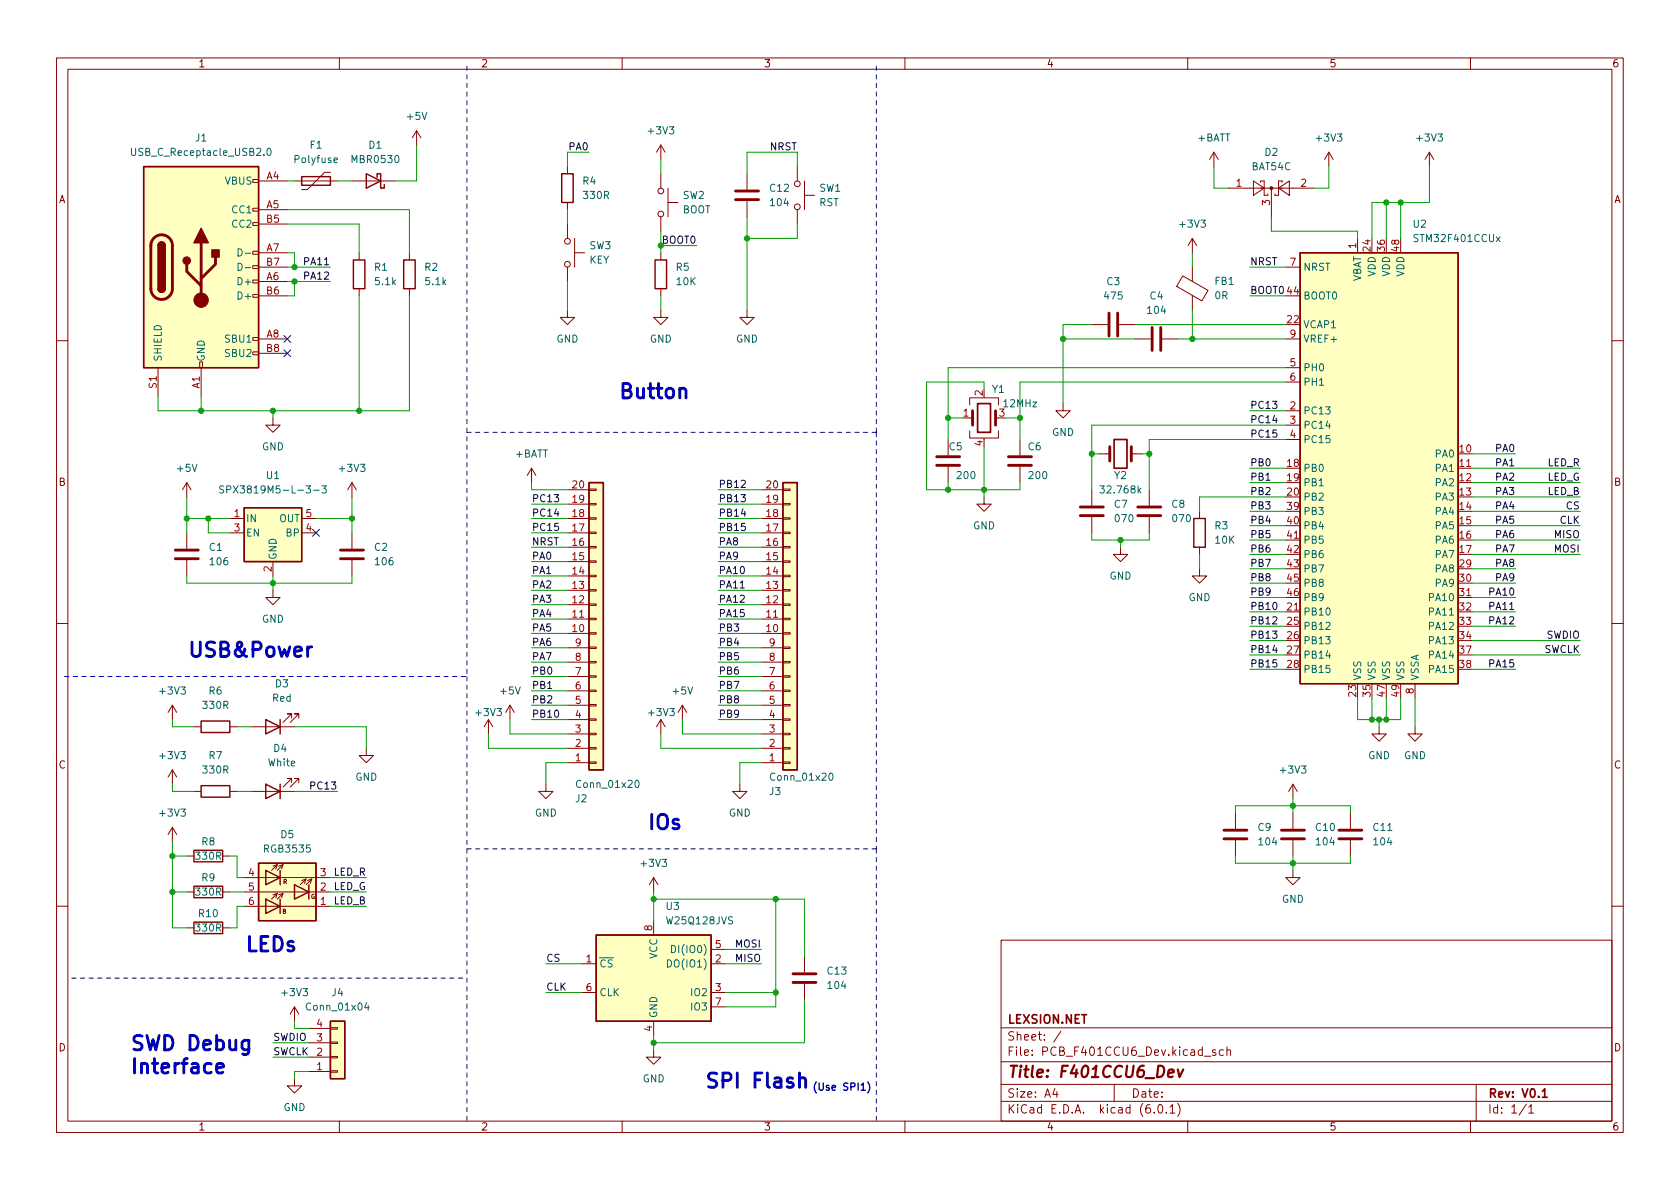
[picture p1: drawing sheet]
<svg xmlns="http://www.w3.org/2000/svg" width="297mm" height="210mm" viewBox="0 0 297 210" stroke-linecap="round" stroke-linejoin="round" font-family="sans-serif">
<g fill="none" stroke="#840000" stroke-width=".18">
<path d="M10 10.2h277v190.1h-277zM12 12.2h273v186.1h-273zM60 10.2v2M110 10.2v2M160 10.2v2M210 10.2v2M260 10.2v2M44.7 39.4h1v.5h-1zM44.7 36.8h1v.5h-1zM44.7 31.7h1v.6h-1zM45.7 32h5.1M45.7 37.1h5.1"/>
<path d="M45.7 39.6h5.1M52.1 32h7.6M58.4 30.5h-1l-3 3h-1.1M62.2 32h7.6M73.7 23.1l-.8 1.3M73.7 23.1v2.5M73.7 23.1l.7 1.3M100.3 29.5v1.2M100.3 35.8v1.3M100.3 39.6v2.6M116.8 25.6l-.7 1.3M116.8 25.6v2.6"/>
<path d="M116.8 30.7v2.6M116.8 38.3v2.6M116.8 25.6l.8 1.3M118.1 35.8h1.8M118.1 33.3v5M132.1 30.7v2.8M132.1 35.6v2.7M141 29.5v2.5M141 37.1v2.5M142.2 34.5h1.8M142.2 32v5.1M214.6 26.9l-.7 1.3"/>
<path d="M214.6 26.9v2.6M214.6 26.9l.8 1.3M217.2 33.3h15.2M221.6 32l1.9 1.3-1.9 1.2zM222.9 32.3v-.3h.6v2.5h.7v-.2M224.8 33.3v5M226.1 33.3l1.9-1.3v2.5zM226.7 32.3v-.3h-.6v2.5h-.7v-.2M234.9 26.9l-.7 1.3M234.9 26.9v2.6M234.9 26.9l.8 1.3M252.7 26.9l-.7 1.3"/>
<path d="M252.7 26.9v2.6M252.7 26.9l.8 1.3M44.7 59.7h1v.5h-1zM44.7 52.1h1v.5h-1zM44.7 49.5h1v.5h-1zM44.7 47h1v.5h-1zM44.7 44.4h1v.6h-1zM45.7 44.7h5.1M45.7 59.9h5.1M45.7 49.8h5.1M45.7 52.3h5.1M45.7 47.2h5.1"/>
<path d="M63.5 44.7v1.3M63.5 51v1.3M72.4 44.7v1.3M72.4 51v1.3M100.3 54.9v1.2h1.3l-1.3 1.3-1.2-1.3h1.2M100.3 47.2v2.6M101.6 44.7h1.8M101.6 42.2v5M116.8 54.9v1.2h1.3l-1.3 1.3-1.2-1.3h1.2M116.8 44.7v1.3M116.8 51v1.3M132.1 54.9v1.2h1.2l-1.2 1.3-1.3-1.3h1.3"/>
<path d="M193 57.4h2.8M197.9 57.4h2.8M200.7 59.9h2.8M205.5 59.9h2.8M209.1 48.8l4.5 2.6-1.1 1.8-4.4-2.6zM210.8 42.2l-.7 1.2M210.8 42.2v2.5M210.8 47.2v2.6M210.8 52.3v2.6M210.8 42.2l.8 1.2M227.3 59.9h2.6M227.3 47.2h2.6"/>
<path d="M240 42.2v2.5M10 60.2h2M27.9 65v5.1M35.3 64h.5v1h-.5zM35.6 65v5.1M44.7 62.2h1v.5h-1zM45.7 62.5h5.1M48.3 73.9v1.3h1.2l-1.2 1.2-1.3-1.2h1.3M167.6 77.7v2.8M171.4 76.2v1.3h5.1v-1.3M171.4 71.6v-1.2h5.1v1.2M171.4 73.9h.6"/>
<path d="M176 73.9h.5M180.3 77.7v2.8M188 71.4v1.2h1.2l-1.2 1.3-1.3-1.3h1.3M227.3 72.6h2.6M227.3 75.2h2.6M227.3 77.7h2.6M227.3 65h2.6M227.3 67.6h2.6M285 60.2h2M33 85.3l-.7 1.3M33 85.3v2.6M33 94.2v2.8"/>
<path d="M33 99.1v2.7M33 85.3l.8 1.3M40.6 94.2h2.6M40.6 91.7h2.6M48.3 99.3v2.5M53.3 94.2h2.6M53.3 91.7h2.6M62.2 85.3l-.7 1.3M62.2 85.3v2.6M62.2 94.2v2.8M62.2 99.1v2.7M62.2 85.3l.8 1.3"/>
<path d="M94 82.8l-.8 1.3M94 82.8v2.5M94 82.8l.7 1.3M100.3 99.3h3.8M100.3 96.8h3.8M100.3 94.2h3.8M100.3 91.7h3.8M100.3 89.1h3.8M100.3 86.6h3.8M104.1 86.5h1.3v.2h-1.3zM104.1 89h1.3v.3h-1.3zM104.1 91.6h1.3v.2h-1.3z"/>
<path d="M104.1 94.1h1.3v.3h-1.3zM104.1 96.6h1.3v.3h-1.3zM104.1 99.2h1.3v.2h-1.3zM134.6 99.3h3.8M134.6 96.8h3.8M134.6 94.2h3.8M134.6 91.7h3.8M134.6 89.1h3.8M134.6 86.6h3.8M138.4 86.5h1.3v.2h-1.3zM138.4 89h1.3v.3h-1.3zM138.4 91.6h1.3v.2h-1.3z"/>
<path d="M138.4 94.1h1.3v.3h-1.3zM138.4 96.6h1.3v.3h-1.3zM138.4 99.2h1.3v.2h-1.3zM167.6 82.5v2.8M174 87.9v1.2h1.3l-1.3 1.3-1.3-1.3h1.3M180.3 82.5v2.8M193 86.6v2.8M193 91.4v2.8M194.3 80.3h1.9M198.1 96.8v1.2h1.3l-1.3 1.3-1.3-1.3h1.3M200 80.3h1.9M203.2 86.6v2.8"/>
<path d="M203.2 91.4v2.8M212.1 90.4v1.3M212.1 96.8v1.2M227.3 95.5h2.6M257.8 82.8h2.5M10 110.2h2M48.3 104.4v1.3h1.2l-1.2 1.2-1.3-1.2h1.3M100.3 112h3.8M100.3 109.5h3.8M100.3 106.9h3.8M100.3 104.4h3.8M100.3 101.8h3.8"/>
<path d="M100.3 119.6h3.8M100.3 117.1h3.8M100.3 114.5h3.8M104.1 101.7h1.3v.3h-1.3zM104.1 104.3h1.3v.2h-1.3zM104.1 106.8h1.3v.3h-1.3zM104.1 109.3h1.3v.3h-1.3zM104.1 111.9h1.3v.2h-1.3zM104.1 114.4h1.3v.3h-1.3zM104.1 117h1.3v.2h-1.3zM104.1 119.5h1.3v.3h-1.3zM134.6 112h3.8"/>
<path d="M134.6 109.5h3.8M134.6 106.9h3.8M134.6 104.4h3.8M134.6 101.8h3.8M134.6 119.6h3.8M134.6 117.1h3.8M134.6 114.5h3.8M138.4 101.7h1.3v.3h-1.3zM138.4 104.3h1.3v.2h-1.3zM138.4 106.8h1.3v.3h-1.3zM138.4 109.3h1.3v.3h-1.3zM138.4 111.9h1.3v.2h-1.3z"/>
<path d="M138.4 114.4h1.3v.3h-1.3zM138.4 117h1.3v.2h-1.3zM138.4 119.5h1.3v.3h-1.3zM212.1 100.6v1.2h1.3l-1.3 1.3-1.3-1.3h1.3M227.3 108.2h2.6M257.8 105.7h2.5M285 110.2h2M30.5 136.1l-.8 1.3M30.5 124.7v2.5M30.5 136.1v2.6M30.5 136.1l.7 1.3M30.5 124.7l-.8 1.3"/>
<path d="M30.5 124.7l.7 1.3M34.3 139.9h1.3M34.3 128.5h1.3M40.6 139.9h1.3M40.6 128.5h1.3M44.4 139.9h7.7M44.4 128.5h7.7M51.6 138.4v-.7h-.8h.8l-1.6 1.5M51.6 127v-.8h-.8h.8l-1.6 1.6M52.8 138.4v-.7h-.7h.7l-1.5 1.5M52.8 127v-.8h-.7h.7l-1.5 1.6M64.8 132.3v1.3h1.2l-1.2 1.3-1.3-1.3h1.3"/>
<path d="M86.4 127.2l-.8 1.3M86.4 127.2v2.6M86.4 127.2l.7 1.3M90.2 124.7l-.8 1.3M90.2 124.7v2.5M90.2 124.7l.7 1.3M96.5 138.7v1.2h1.3l-1.3 1.3-1.3-1.3h1.3M100.3 134.9h3.8M100.3 132.3h3.8M100.3 129.8h3.8M100.3 127.2h3.8M100.3 124.7h3.8"/>
<path d="M100.3 122.2h3.8M104.1 122h1.3v.3h-1.3zM104.1 124.6h1.3v.2h-1.3zM104.1 127.1h1.3v.3h-1.3zM104.1 129.7h1.3v.2h-1.3zM104.1 132.2h1.3v.3h-1.3zM104.1 134.7h1.3v.3h-1.3zM116.8 127.2v2.6M116.8 127.2l-.7 1.3M116.8 127.2l.8 1.3M120.6 124.7l-.7 1.3M120.6 124.7v2.5"/>
<path d="M120.6 124.7l.8 1.3M130.8 138.7v1.2h1.3l-1.3 1.3-1.3-1.3h1.3M134.6 134.9h3.8M134.6 132.3h3.8M134.6 129.8h3.8M134.6 127.2h3.8M134.6 124.7h3.8M134.6 122.2h3.8M138.4 122h1.3v.3h-1.3zM138.4 124.6h1.3v.2h-1.3zM138.4 127.1h1.3v.3h-1.3zM138.4 129.7h1.3v.2h-1.3z"/>
<path d="M138.4 132.2h1.3v.3h-1.3zM138.4 134.7h1.3v.3h-1.3zM228.6 138.7l-.8 1.2M228.6 138.7v2.5M228.6 138.7l.8 1.2M243.8 128.5v1.3h1.3l-1.3 1.3-1.2-1.3h1.2M250.2 128.5v1.3h1.3l-1.3 1.3-1.3-1.3h1.3M250.2 120.9v2.5M30.5 146.3v2.5M30.5 146.3l-.8 1.3M30.5 146.3l.7 1.3M33 151.4h1.3"/>
<path d="M33 157.7h1.3M39.4 151.4h1.2M39.4 157.7h1.2M43.2 157.7h15.2M43.2 155.2h15.2M48.3 153.2l.7-.3-.2 .8M48.3 158.2l.7-.2-.2 .7M49 158l-1 1M49 152.9l-1 1M49.3 158.2l.7-.2-.2 .7M49.3 153.2l.7-.3-.2 .8M50 158l-1 1"/>
<path d="M50 152.9l-1 1M53.3 155.7l.8-.3-.3 .8M54.1 155.4l-1 1.1M54.4 155.7l.7-.3-.2 .8M55.1 155.4l-1 1.1M115.6 155.2l-.8 1.3M115.6 155.2v2.5M115.6 155.2l.7 1.3M218.4 143.8v2.8M218.4 148.6v2.8M228.6 153.9v1.3h1.3l-1.3 1.3-1.3-1.3h1.3M228.6 143.8v2.8"/>
<path d="M228.6 148.6v2.8M238.8 143.8v2.8M238.8 148.6v2.8M10 160.2h2M33 164.1h1.3M39.4 164.1h1.2M43.2 160.3h15.2M52.1 178l-.8 1.3M52.1 178v2.6M52.1 178l.7 1.3M102.9 170.4h2.5M102.9 175.5h2.5"/>
<path d="M115.6 162.8v2.5M125.7 170.4h2.6M125.7 175.5h2.6M125.7 167.9h2.6M125.7 178h2.6M142.2 169.2v2.8M142.2 174v2.8M177 166.3h108v32h-108zM285 160.2h2M52.1 190.7v1.3h1.2l-1.2 1.3-1.3-1.3h1.3M54.6 189.5h3.8M54.6 186.9h3.8"/>
<path d="M54.6 184.4h3.8M54.6 181.9h3.8M58.4 181.7h1.3v.3h-1.3zM58.4 184.3h1.3v.2h-1.3zM58.4 186.8h1.3v.3h-1.3zM58.4 189.4h1.3v.2h-1.3zM60 198.3v2M110 198.3v2M115.6 185.7v1.2h1.2l-1.2 1.3-1.3-1.3h1.3M115.6 180.6v2.5M160 198.3v2M177 194.8h108"/>
<path d="M177 191.8h108M177 187.8h108M177 181.8h108M186.5 192.5l-.4 1h1M186.9 193v1M187.6 182.4l-1.3 1.9M197 191.8v3M204.1 196.7v.1M204.9 195.4l.2-.1a.81 .81 0 0 1 .6 .7 .81 .81 0 0 1-.3 .8h-.2a.81 .81 0 0 1-.6-.6 .81 .81 0 0 1 .3-.8zM206.2 196.7v.1M206.9 195.8l.4-.5v1.5M206.9 196.8h.8"/>
<path d="M208.2 195.1a1.72 1.72 0 0 1 0 2.3M210 198.3v2M212.9 186.8h1.2M214.9 185.7l-.3-.1-.2 .2v.3l.5 .1v.4h-.5M216.3 185.7l-.4-.1-.3 .3v.4l.1 .3h.6M216.9 185.8l.2-.2 .4 .1 .1 .9M216.9 185.1v1.5M260 198.3v2M261 191.8v6.5M269.9 195.3l-1.3 1.9M270.3 195.8l.4-.5v1.5M270.3 196.8h.9"/>
<circle cx="116.8" cy="37.8" r=".51"/>
<circle cx="116.8" cy="33.8" r=".51"/>
<circle cx="141" cy="32.5" r=".51"/>
<circle cx="141" cy="36.6" r=".51"/>
<circle cx="100.3" cy="42.7" r=".51"/>
<circle cx="100.3" cy="46.7" r=".51"/>
</g>
<path d="M172.8 71.4h2.3v5h-2.3zM197 77.7h2.3v5.1h-2.3zM272.7 193l.4-.5v1.5M272.7 194h.9" fill="none" stroke="#840000" stroke-width=".3"/>
<path d="M206.5 189.8l1-.2v-.4l-.2-.1-.6 .1-.2 1 .3 .3 .5-.1M208.3 189.1l.3 1.4 .6-1.4" fill="none" stroke="#840000" stroke-width=".4"/>
<g fill="#ffffc2" stroke="#ffffc2" stroke-width=".18">
<path d="M138.4 85.3h2.6v50.8h-2.6z"/>
<path d="M58.4 180.6h2.6v10.1h-2.6z"/>
<path d="M104.1 85.3h2.6v50.8h-2.6z"/>
<path d="M25.4 29.5h20.3v35.5h-20.3z"/>
<path d="M43.2 89.8h10.1v9.5h-10.1z"/>
<path d="M105.4 165.3h20.3v15.3h-20.3z"/>
<path d="M229.9 44.7h27.9v76.2h-27.9z"/>
<path d="M45.7 152.6h10.2v10.2h-10.2z"/>
</g>
<g fill="none" stroke="#840000" stroke-width=".25">
<path d="M25.4 29.5h20.3v35.5h-20.3zM53.3 31.2h5.1v1.6h-5.1zM64.8 30.7l2.5 1.3-2.5 1.3zM66.7 31.4v-.7h.6v2.6h.6v-.7M99.3 30.7h2v5.1h-2zM27.9 51a.64 .64 0 0 0 .7 .7 .64 .64 0 0 0 .6-.7M27.9 43.4a.64 .64 0 0 1 .7-.6 .64 .64 0 0 1 .6 .6M62.5 46h2v5h-2zM71.4 46h2v5h-2zM115.8 46h2.1v5h-2.1zM229.9 44.7h27.9v76.2h-27.9zM43.2 89.8h10.1v9.5h-10.1z"/>
<path d="M104.1 85.3h2.6v50.8h-2.6zM138.4 85.3h2.6v50.8h-2.6zM211.1 91.7h2v5.1h-2zM35.6 138.9h5v2.1h-5zM35.6 127.5h5v2h-5zM47 138.7l2.5 1.2-2.5 1.3zM47 127.2l2.5 1.3-2.5 1.3zM49.5 127.2v2.6M49.5 138.7v2.5M34.3 150.4h5.1v2h-5.1zM34.3 156.7h5.1v2h-5.1zM45.7 152.6h10.2v10.2h-10.2z"/>
<path d="M47 159l2.5 1.3-2.5 1.2zM47 153.9l2.5 1.3-2.5 1.3zM49.5 153.9v2.6M49.5 159v2.5M52.1 156.5l2.5 1.2-2.5 1.3zM54.6 156.5v2.5M34.3 163.1h5.1v2h-5.1zM105.4 165.3h20.3v15.3h-20.3zM58.4 180.6h2.6v10.1h-2.6z"/>
</g>
<g fill="none" stroke="#006464" stroke-width=".18">
<path d="M23.3 26.2v1.1l.2 .2 .4-.1 .1-.1v-1.1M47.3 26.3l.2-.1a.68 .68 0 0 1 .4 .7 .68 .68 0 0 1-.4 .6l-.2-.1-.1-.4zM59.1 28.3l.6-.1-.1-.2-.4-.1-.1 .2v.6h.5M42.1 44a.64 .64 0 0 1 .7 .6 .64 .64 0 0 1-.7 .7zM42.1 46.5a.64 .64 0 0 1 .7 .7 .64 .64 0 0 1-.7 .6zM43.4 44.8h.9M43.4 47.3h.9M39.6 86l-.5-.1-.2 .1v.4l.5 .2 .2 .3-.3 .3-.5-.1M40.1 86.6l.6-.1 .1-.2v-.3l-.7-.1v1.3M55.5 86.7h.9M56.9 85.9h.8l-.4 .5 .3 .1v.6l-.1 .1-.6-.1M112.4 138.1l.2-.1a.68 .68 0 0 1 .4 .6 .68 .68 0 0 1-.4 .7l-.2-.2-.1-.3z"/>
<path d="M146.7 136.8l.2-.1a.68 .68 0 0 1 .4 .6 .68 .68 0 0 1-.4 .7l-.2-.1-.1-.4zM64.8 177.3l-.3 .9h.8M65.1 177.8v.8M118 169.7a.64 .64 0 0 1 .7 .7 .64 .64 0 0 1-.7 .6zM118.7 167.2a.64 .64 0 0 1 .8 .6 .64 .64 0 0 1-.8 .7z"/>
</g>
<g fill="none" stroke="#840000" stroke-width=".51">
<path d="M130 35.3h4.1M130 33.8h4.1M27.2 42.1a1.91 1.91 0 0 1 2.1-.4 1.91 1.91 0 0 1 1.2 1.7v7.7a1.91 1.91 0 0 1-1.9 1.9 1.91 1.91 0 0 1-1.9-1.9v-7.8l.1-.7zM33 46.7v1.3l2.6 2.5M35.6 42.9v10.2M38.1 45.5v1.2l-2.5 2.6M196.1 55.4v4M197.6 55.4v4M203.7 57.9v4.1M205.2 57.9v4.1M172 72.6v2.6M176 72.6v2.6"/>
<path d="M196.2 79v2.5M200 79v2.5M31 98.8h4.1M31 97.3h4.1M60.2 98.8h4.1M60.2 97.3h4.1M165.6 82.3h4.1M165.6 80.8h4.1M178.3 82.3h4.1M178.3 80.8h4.1M191 91.2h4.1M191 89.7h4.1"/>
<path d="M201.2 91.2h4M201.2 89.7h4M216.4 148.3h4.1M216.4 146.8h4.1M226.6 148.3h4M226.6 146.8h4M236.7 148.3h4.1M236.7 146.8h4.1M140.2 173.7h4.1M140.2 172.2h4.1"/>
</g>
<g fill="#840000" stroke="#840000" stroke-width=".25">
<path d="M27.9 51h1.3a.64 .64 0 0 1-.6 .7 .64 .64 0 0 1-.7-.7z"/>
<path d="M27.9 43.4h1.3v7.6h-1.3z"/>
<path d="M28.1 43a.64 .64 0 0 1 .7-.2 .64 .64 0 0 1 .4 .6h-1.3z"/>
<path d="M35.6 40.4l1.2 2.5h-2.5z"/>
<path d="M37.5 44.2h1.2v1.3h-1.2z"/>
<circle cx="33" cy="46.1" r=".63"/>
</g>
<g fill="#840000" stroke="#840000" stroke-width=".18">
<circle cx="35.6" cy="53.1" r="1.27"/>
<circle cx="224.8" cy="33.3" r=".25"/>
</g>
<path d="M130.9 104h.7" fill="none" stroke="#0f0f0f" stroke-width=".18"/>
<path d="M55.1 114.4a.65 .65 0 0 0-.7 .5M38.3 188.9l1.2-.3-.1-.4-.7-.2-.4 .4v1l.1 .2 .3 .1 .7-.1M141.4 190.8a.63 .63 0 0 1 1 .1v1.4" fill="none" stroke="#0000c2" stroke-width=".51"/>
<path d="M152.3 192.8h.7M153.4 191.3a1.46 1.46 0 0 1 0 2" fill="none" stroke="#0000c2" stroke-width=".25"/>
<path d="M82.5 11.7v107.9M154.9 11.7v64.7M82.5 76.4h72.4M154.9 76.4v73.7M11.4 119.6h71.1M82.5 119.6v78.8M82.5 150.1h72.4M154.9 150.1v48.3M12.7 173h62.2M74.9 173h7.6" fill="none" stroke="#0000c2" stroke-width=".18" stroke-dasharray=".8 .8"/>
<g fill="none" stroke="#009600" stroke-width=".18">
<path d="M50.8 37.1h21.6v7.6M50.8 39.6h12.7v5.1M50.8 32h1.3M59.7 32h2.5M73.7 25.6v6.4h-3.9M100.3 37.1v2.5M104.1 26.9h-3.8v2.6M116.8 28.2v2.5M132.1 38.3v16.6M141 29.5v-2.6h-8.9v3.8M141 39.6v2.6h-8.9M214.6 29.5v3.8h2.6"/>
<path d="M224.8 38.3v2.6h15.2v1.3M234.9 29.5v3.8h-2.5M245.1 35.8v6.4M247.6 35.8v6.4M252.7 29.5v6.3h-10.1v6.4M50.8 47.2h7.6M50.8 44.7h1.3v2.5M50.8 49.8h7.6M52.1 49.8v2.5h-1.3M63.5 52.3v20.3M72.4 52.3v20.3h-44.5v-2.5M100.3 49.8v5.1"/>
<path d="M116.8 40.9v3.8M116.8 52.3v2.6M116.8 43.4h6.4M188 59.9h12.7M193 57.4h-5v14M200.7 57.4h26.6M208.3 59.9h19M210.8 44.7v2.5M210.8 54.9v5M221 52.3h6.3M221 47.2h6.3M35.6 70.1v2.5"/>
<path d="M48.3 72.6v1.3M167.6 73.9h2.6M174 68.8v-1.2h-10.2v19h16.5v-1.3M174 79v8.9M177.8 73.9h2.5M221 72.6h6.3M227.3 77.7h-24.1v8.9M227.3 75.2h-34.3v11.4M227.3 67.6h-47v10.1M227.3 65h-59.7v12.7M33 91.7h7.6M33 87.9v6.3"/>
<path d="M36.8 91.7v2.5h3.8M55.9 91.7h6.3M62.2 87.9v6.3M94 85.3v1.3h6.3M94 91.7h6.3M94 94.2h6.3M94 89.1h6.3M94 99.3h6.3M94 96.8h6.3M127 86.6h7.6M127 91.7h7.6M127 94.2h7.6"/>
<path d="M127 89.1h7.6M127 99.3h7.6M127 96.8h7.6M167.6 85.3v1.3M193 80.3h1.3M193 94.2v1.3h10.2v-1.3M198.1 95.5v1.3M201.9 80.3h1.3M212.1 98v2.6M221 85.3h6.3M221 93h6.3M221 90.4h6.3"/>
<path d="M221 98h6.3M221 95.5h6.3M221 82.8h6.3M227.3 87.9h-15.2v2.5M260.3 85.3h19.1M260.3 87.9h19.1M260.3 93h19.1M260.3 90.4h19.1M260.3 80.3h7.7M260.3 98h19.1M260.3 95.5h19.1M260.3 82.8h19.1"/>
<path d="M33 101.8v1.3h29.2v-1.3M48.3 101.8v2.6M94 117.1h6.3M94 119.6h6.3M94 114.5h6.3M94 109.5h6.3M94 112h6.3M94 104.4h6.3M94 106.9h6.3M94 101.8h6.3M127 117.1h7.6M127 119.6h7.6"/>
<path d="M127 114.5h7.6M127 109.5h7.6M127 112h7.6M127 104.4h7.6M127 106.9h7.6M127 101.8h7.6M221 110.7h6.3M221 118.4h6.3M221 115.8h6.3M221 113.3h6.3M221 103.1h6.3M221 105.7h6.3"/>
<path d="M221 108.2h6.3M221 100.6h6.3M260.3 110.7h7.7M260.3 118.4h7.7M260.3 115.8h19.1M260.3 113.3h19.1M260.3 103.1h7.7M260.3 105.7h7.7M260.3 108.2h7.7M260.3 100.6h7.7M30.5 138.7v1.2h3.8M30.5 127.2v1.3h3.8"/>
<path d="M41.9 139.9h2.5M41.9 128.5h2.5M52.1 139.9h7.6M52.1 128.5h12.7v3.8M86.4 129.8v2.5h13.9M90.2 127.2v2.6h10.1M94 127.2h6.3M94 122.2h6.3M94 124.7h6.3M100.3 134.9h-3.8v3.8M116.8 129.8v2.5h17.8M120.6 127.2v2.6h14"/>
<path d="M127 127.2h7.6M127 122.2h7.6M127 124.7h7.6M134.6 134.9h-3.8v3.8M240 123.4v3.8h7.6v-3.8M242.6 123.4v3.8M243.8 127.2v1.3M245.1 123.4v3.8M250.2 123.4v5.1M30.5 148.8v15.3h2.5M30.5 151.4h2.5M30.5 157.7h2.5"/>
<path d="M40.6 151.4h1.3v3.8h1.3M40.6 157.7h2.6M58.4 157.7h6.4M58.4 155.2h6.4M115.6 159h26.6v10.2M115.6 157.7v5.1M137.2 159v19h-8.9M218.4 143.8v-1.3h20.4v1.3M218.4 151.4v1.2h20.4v-1.2M228.6 141.2v2.6M228.6 151.4v2.5M43.2 160.3h-1.3v3.8h-1.3"/>
<path d="M58.4 160.3h6.4M96.5 170.4h6.4M96.5 175.5h6.4M128.3 170.4h6.3M128.3 167.9h6.3M128.3 175.5h8.9M142.2 176.8v7.6h-26.6M48.3 184.4h6.3M48.3 186.9h6.3M52.1 180.6v1.3h2.5M54.6 189.5h-2.5v1.2M115.6 183.1v2.6"/>
</g>
<path d="M50.2 59.3l1.2 1.2M51.4 59.3l-1.2 1.2M50.2 61.9l1.2 1.2M51.4 61.9l-1.2 1.2M55.3 93.6l1.2 1.2M56.5 93.6l-1.2 1.2" fill="none" stroke="#000084" stroke-width=".18"/>
<g fill="#009600" stroke="#009600" stroke-width=".18">
<circle cx="116.8" cy="43.4" r=".46"/>
<circle cx="132.1" cy="42.2" r=".46"/>
<circle cx="52.1" cy="49.8" r=".46"/>
<circle cx="33" cy="91.7" r=".46"/>
<circle cx="35.6" cy="72.6" r=".46"/>
<circle cx="48.3" cy="72.6" r=".46"/>
<circle cx="36.8" cy="91.7" r=".46"/>
<circle cx="174" cy="86.6" r=".46"/>
<circle cx="167.6" cy="86.6" r=".46"/>
<circle cx="167.6" cy="73.9" r=".46"/>
<circle cx="180.3" cy="73.9" r=".46"/>
<circle cx="63.5" cy="72.6" r=".46"/>
<circle cx="62.2" cy="91.7" r=".46"/>
<circle cx="52.1" cy="47.2" r=".46"/>
<circle cx="245.1" cy="35.8" r=".46"/>
<circle cx="247.6" cy="35.8" r=".46"/>
<circle cx="243.8" cy="127.2" r=".46"/>
<circle cx="245.1" cy="127.2" r=".46"/>
<circle cx="210.8" cy="59.9" r=".46"/>
<circle cx="193" cy="80.3" r=".46"/>
<circle cx="203.2" cy="80.3" r=".46"/>
<circle cx="188" cy="59.9" r=".46"/>
<circle cx="198.1" cy="95.5" r=".46"/>
<circle cx="242.6" cy="127.2" r=".46"/>
<circle cx="228.6" cy="152.6" r=".46"/>
<circle cx="228.6" cy="142.5" r=".46"/>
<circle cx="115.6" cy="159" r=".46"/>
<circle cx="137.2" cy="159" r=".46"/>
<circle cx="137.2" cy="175.5" r=".46"/>
<circle cx="115.6" cy="184.4" r=".46"/>
<circle cx="30.5" cy="151.4" r=".46"/>
<circle cx="30.5" cy="157.7" r=".46"/>
<circle cx="48.3" cy="103.1" r=".46"/>
</g>
<g font-size="3.5" fill="#0000c2">
<text x="109.2" y="70.5">Button</text>
<text x="33" y="116.2">USB&amp;Power</text>
<text x="114.3" y="146.7">IOs</text>
<text x="43.2" y="168.3">LEDs</text>
<text x="22.9" y="185.8">SWD Debug</text>
<text x="22.9" y="189.9">Interface</text>
<text x="124.5" y="192.4">SPI Flash</text>
</g>
<text font-size="2.8" fill="#840000" x="178" y="190.6">Title: F401CCU6_Dev</text>
<g font-size="2.1" fill="#840000">
<text x="178" y="184">Sheet: /</text>
<text x="178" y="181">LEXSION.NET</text>
<text x="178" y="186.7">File: PCB_F401CCU6_Dev.kicad_sch</text>
<text x="178" y="196.9">KiCad E.D.A. kicad (6.0.1)</text>
<text x="178" y="194.1">Size: A4</text>
<text x="200" y="194.1">Date:</text>
<text x="263" y="194.1">Rev: V0.1</text>
<text x="263" y="196.9">Id: 1/1</text>
</g>
<g font-size="1.8" fill="#840000">
<text x="35" y="11.9">1</text>
<text x="85" y="11.9">2</text>
<text x="135" y="11.9">3</text>
<text x="185" y="11.9">4</text>
<text x="235" y="11.9">5</text>
<text x="285" y="11.9">6</text>
<text x="10.3" y="35.9">A</text>
<text x="285.3" y="35.9">A</text>
<text x="10.3" y="85.9">B</text>
<text x="285.3" y="85.9">B</text>
<text x="10.3" y="135.9">C</text>
<text x="285.3" y="135.9">C</text>
<text x="10.3" y="185.9">D</text>
<text x="285.3" y="185.9">D</text>
<text x="35" y="199.9">1</text>
<text x="85" y="199.9">2</text>
<text x="135" y="199.9">3</text>
<text x="185" y="199.9">4</text>
<text x="235" y="199.9">5</text>
<text x="285" y="199.9">6</text>
</g>
<g font-size="1.8" fill="#006464">
<text x="72.1" y="21.2">+5V</text>
<text x="114.8" y="23.7">+3V3</text>
<text x="23.8" y="27.6">USB_C_Receptacle_USB2.0</text>
<text x="34.6" y="25">J1</text>
<text x="52.2" y="28.8">Polyfuse</text>
<text x="54.8" y="26.3">F1</text>
<text x="62.4" y="28.8">MBR0530</text>
<text x="65.2" y="26.3">D1</text>
<text x="211.8" y="25">+BATT</text>
<text x="223.7" y="27.6">D2</text>
<text x="232.9" y="25">+3V3</text>
<text x="250.6" y="25">+3V3</text>
<text x="39.8" y="32.6">VBUS</text>
<text x="103.1" y="32.6">R4</text>
<text x="103.3" y="35.2">330R</text>
<text x="120.7" y="35.2">SW2</text>
<text x="136.2" y="33.9">C12</text>
<text x="144.9" y="33.9">SW1</text>
<text x="221.4" y="30.1">BAT54C</text>
<text x="41.2" y="37.7">CC1</text>
<text x="41.2" y="40.3">CC2</text>
<text x="120.6" y="37.7">BOOT</text>
<text x="136.3" y="36.4">104</text>
<text x="144.8" y="36.4">RST</text>
<text x="208.7" y="40.3">+3V3</text>
<text x="249.9" y="40.3">U2</text>
<text x="66.2" y="47.9">R1</text>
<text x="75.1" y="47.9">R2</text>
<text x="104.2" y="46.6">KEY</text>
<text x="104.2" y="44.1">SW3</text>
<text x="119.6" y="47.9">R5</text>
<text x="230.4" y="47.9">NRST</text>
<text x="250.3" y="42.8">STM32F401CCUx</text>
<text x="42.4" y="50.4">D+</text>
<text x="42.4" y="53">D+</text>
<text x="66.4" y="50.4">5.1k</text>
<text x="75.3" y="50.4">5.1k</text>
<text x="119.7" y="50.4">10K</text>
<text x="195.4" y="53">475</text>
<text x="195.7" y="50.4">C3</text>
<text x="203.3" y="53">C4</text>
<text x="214.8" y="52.9">0R</text>
<text x="214.8" y="50.4">FB1</text>
<text x="230.4" y="53">BOOT0</text>
<text x="240.7" y="50" transform="rotate(-90 240.7 50)">VBAT</text>
<text x="243.2" y="48.9" transform="rotate(-90 243.2 48.9)">VDD</text>
<text x="245.7" y="48.9" transform="rotate(-90 245.7 48.9)">VDD</text>
<text x="248.3" y="48.9" transform="rotate(-90 248.3 48.9)">VDD</text>
<text x="203" y="55.5">104</text>
<text x="230.4" y="58">VCAP1</text>
<text x="28.6" y="64" transform="rotate(-90 28.6 64)">SHIELD</text>
<text x="36.2" y="64" transform="rotate(-90 36.2 64)">GND</text>
<text x="40" y="60.6">SBU1</text>
<text x="40" y="63.1">SBU2</text>
<text x="98.4" y="60.6">GND</text>
<text x="114.9" y="60.6">GND</text>
<text x="130.1" y="60.6">GND</text>
<text x="230.4" y="65.7">PH0</text>
<text x="230.4" y="60.6">VREF+</text>
<text x="175.4" y="69.5">Y1</text>
<text x="230.4" y="68.2">PH1</text>
<text x="176.7" y="73.7">3</text>
<text x="177.5" y="72">12MHz</text>
<text x="186" y="77.1">GND</text>
<text x="230.4" y="73.3">PC13</text>
<text x="230.4" y="75.8">PC14</text>
<text x="31.4" y="83.4">+5V</text>
<text x="46.3" y="79.6">GND</text>
<text x="60.1" y="83.4">+3V3</text>
<text x="91.1" y="80.9">+BATT</text>
<text x="167.8" y="79.6">C5</text>
<text x="181.8" y="79.6">C6</text>
<text x="230.4" y="83.4">PB0</text>
<text x="230.4" y="78.4">PC15</text>
<text x="253.9" y="80.9">PA0</text>
<text x="253.9" y="83.4">PA1</text>
<text x="40.9" y="87.2">SPX3819M5-L-3-3</text>
<text x="47.1" y="84.7">U1</text>
<text x="169.3" y="84.7">200</text>
<text x="182" y="84.7">200</text>
<text x="194.9" y="87.2">32.768k</text>
<text x="197" y="84.7">Y2</text>
<text x="197" y="89.8">C7</text>
<text x="207.2" y="89.8">C8</text>
<text x="230.4" y="86">PB1</text>
<text x="230.4" y="88.5">PB2</text>
<text x="253.9" y="86">PA2</text>
<text x="253.9" y="88.5">PA3</text>
<text x="43.4" y="92.3">IN</text>
<text x="43.4" y="94.9">EN</text>
<text x="49.4" y="92.3">OUT</text>
<text x="50.6" y="94.9">BP</text>
<text x="172" y="93.6">GND</text>
<text x="197.3" y="92.3">070</text>
<text x="207.4" y="92.3">070</text>
<text x="214.8" y="93.6">R3</text>
<text x="230.4" y="91.1">PB3</text>
<text x="230.4" y="93.6">PB4</text>
<text x="253.9" y="91.1">PA4</text>
<text x="253.9" y="93.6">PA5</text>
<text x="37" y="97.4">C1</text>
<text x="37.2" y="99.9">106</text>
<text x="48.9" y="99.1" transform="rotate(-90 48.9 99.1)">GND</text>
<text x="66.2" y="97.4">C2</text>
<text x="66.5" y="99.9">106</text>
<text x="214.9" y="96.1">10K</text>
<text x="230.4" y="96.1">PB5</text>
<text x="230.4" y="98.7">PB6</text>
<text x="230.4" y="101.2">PB7</text>
<text x="253.9" y="96.1">PA6</text>
<text x="253.9" y="98.7">PA7</text>
<text x="253.9" y="101.2">PA8</text>
<text x="196.2" y="102.5">GND</text>
<text x="210.1" y="106.3">GND</text>
<text x="230.4" y="103.8">PB8</text>
<text x="230.4" y="106.3">PB9</text>
<text x="252.9" y="106.3">PA10</text>
<text x="253.9" y="103.8">PA9</text>
<text x="46.3" y="110.1">GND</text>
<text x="230.4" y="108.8">PB10</text>
<text x="230.4" y="111.4">PB12</text>
<text x="230.4" y="113.9">PB13</text>
<text x="252.9" y="108.8">PA11</text>
<text x="252.9" y="111.4">PA12</text>
<text x="252.9" y="113.9">PA13</text>
<text x="230.4" y="116.5">PB14</text>
<text x="230.4" y="119">PB15</text>
<text x="252.9" y="116.5">PA14</text>
<text x="252.9" y="119">PA15</text>
<text x="28.4" y="122.8">+3V3</text>
<text x="36" y="125.3">330R</text>
<text x="37" y="122.8">R6</text>
<text x="48.2" y="124.1">Red</text>
<text x="48.7" y="121.5">D3</text>
<text x="88.6" y="122.8">+5V</text>
<text x="119.1" y="122.8">+5V</text>
<text x="240.7" y="120.4" transform="rotate(-90 240.7 120.4)">VSS</text>
<text x="243.2" y="120.4" transform="rotate(-90 243.2 120.4)">VSS</text>
<text x="245.7" y="120.4" transform="rotate(-90 245.7 120.4)">VSS</text>
<text x="248.3" y="120.4" transform="rotate(-90 248.3 120.4)">VSS</text>
<text x="250.8" y="120.4" transform="rotate(-90 250.8 120.4)">VSSA</text>
<text x="84.3" y="126.6">+3V3</text>
<text x="114.8" y="126.6">+3V3</text>
<text x="28.4" y="134.2">+3V3</text>
<text x="36" y="136.8">330R</text>
<text x="37" y="134.2">R7</text>
<text x="47.4" y="135.5">White</text>
<text x="48.4" y="133">D4</text>
<text x="226.5" y="136.8">+3V3</text>
<text x="241.9" y="134.2">GND</text>
<text x="248.2" y="134.2">GND</text>
<text x="62.8" y="138">GND</text>
<text x="101.8" y="141.9">J2</text>
<text x="102.2" y="139.3">Conn_01x20</text>
<text x="136.1" y="140.6">J3</text>
<text x="136.5" y="138">Conn_01x20</text>
<text x="28.4" y="144.4">+3V3</text>
<text x="35.7" y="149.5">R8</text>
<text x="49.7" y="148.2">D5</text>
<text x="94.6" y="144.4">GND</text>
<text x="128.8" y="144.4">GND</text>
<text x="222.4" y="146.9">C9</text>
<text x="222.7" y="149.5">104</text>
<text x="232.7" y="146.9">C10</text>
<text x="232.8" y="149.5">104</text>
<text x="242.9" y="146.9">C11</text>
<text x="243" y="149.5">104</text>
<text x="34.7" y="152">330R</text>
<text x="35.7" y="155.8">R9</text>
<text x="46.9" y="150.7">RGB3535</text>
<text x="113.5" y="153.3">+3V3</text>
<text x="34.7" y="158.4">330R</text>
<text x="117.8" y="160.9">U3</text>
<text x="226.6" y="159.6">GND</text>
<text x="34.7" y="164.7">330R</text>
<text x="35.2" y="162.2">R10</text>
<text x="118.1" y="163.4">W25Q128JVS</text>
<text x="105.9" y="171.1">~{CS}</text>
<text x="116.2" y="169.6" transform="rotate(-90 116.2 169.6)">VCC</text>
<text x="118.5" y="171.1">DO(IO1)</text>
<text x="119.4" y="168.5">DI(IO0)</text>
<text x="146.4" y="172.3">C13</text>
<text x="50" y="176.1">+3V3</text>
<text x="54.5" y="178.7">Conn_01x04</text>
<text x="58.7" y="176.1">J4</text>
<text x="105.9" y="176.1">CLK</text>
<text x="122.4" y="176.1">IO2</text>
<text x="122.4" y="178.7">IO3</text>
<text x="146.5" y="174.9">104</text>
<text x="116.2" y="180.1" transform="rotate(-90 116.2 180.1)">GND</text>
<text x="113.6" y="191.4">GND</text>
<text x="50.1" y="196.5">GND</text>
</g>
<g font-size="1.8" fill="#0f0f0f">
<text x="100.7" y="26.6">PA0</text>
<text x="136.2" y="26.6">NRST</text>
<text x="54" y="46.9">PA11</text>
<text x="117.1" y="43.1">BOOT0</text>
<text x="221" y="46.9">NRST</text>
<text x="54" y="49.4">PA12</text>
<text x="221" y="52">BOOT0</text>
<text x="221" y="74.8">PC14</text>
<text x="221" y="72.3">PC13</text>
<text x="221" y="77.4">PC15</text>
<text x="221" y="82.4">PB0</text>
<text x="264.5" y="82.4">PA1</text>
<text x="264.5" y="79.9">PA0</text>
<text x="273.6" y="82.4">LED_R</text>
<text x="94" y="88.8">PC13</text>
<text x="127" y="86.3">PB12</text>
<text x="127" y="88.8">PB13</text>
<text x="221" y="87.5">PB2</text>
<text x="221" y="85">PB1</text>
<text x="264.5" y="87.5">PA3</text>
<text x="264.5" y="85">PA2</text>
<text x="273.5" y="85">LED_G</text>
<text x="273.6" y="87.5">LED_B</text>
<text x="94" y="91.3">PC14</text>
<text x="94" y="93.9">PC15</text>
<text x="127" y="93.9">PB15</text>
<text x="127" y="91.3">PB14</text>
<text x="221" y="90.1">PB3</text>
<text x="221" y="95.1">PB5</text>
<text x="221" y="92.6">PB4</text>
<text x="264.5" y="92.6">PA5</text>
<text x="264.5" y="90.1">PA4</text>
<text x="264.5" y="95.1">PA6</text>
<text x="274.9" y="95.1">MISO</text>
<text x="275.8" y="92.6">CLK</text>
<text x="276.9" y="90.1">CS</text>
<text x="94" y="99">PA0</text>
<text x="94" y="101.5">PA1</text>
<text x="94" y="96.4">NRST</text>
<text x="127" y="101.5">PA10</text>
<text x="127" y="99">PA9</text>
<text x="127" y="96.4">PA8</text>
<text x="221" y="97.7">PB6</text>
<text x="221" y="100.2">PB7</text>
<text x="264.5" y="97.7">PA7</text>
<text x="264.5" y="100.2">PA8</text>
<text x="274.9" y="97.7">MOSI</text>
<text x="94" y="106.6">PA3</text>
<text x="94" y="104">PA2</text>
<text x="127" y="104">PA11</text>
<text x="127" y="106.6">PA12</text>
<text x="221" y="107.8">PB10</text>
<text x="221" y="105.3">PB9</text>
<text x="221" y="102.8">PB8</text>
<text x="263.5" y="105.3">PA10</text>
<text x="263.5" y="107.8">PA11</text>
<text x="264.5" y="102.8">PA9</text>
<text x="94" y="109.1">PA4</text>
<text x="94" y="111.7">PA5</text>
<text x="127" y="109.1">PA15</text>
<text x="127" y="111.7">PB3</text>
<text x="221" y="112.9">PB13</text>
<text x="221" y="110.4">PB12</text>
<text x="263.5" y="110.4">PA12</text>
<text x="273.4" y="112.9">SWDIO</text>
<text x="94" y="114.2">PA6</text>
<text x="94" y="116.7">PA7</text>
<text x="94" y="119.3">PB0</text>
<text x="127" y="114.2">PB4</text>
<text x="127" y="116.7">PB5</text>
<text x="127" y="119.3">PB6</text>
<text x="221" y="118">PB15</text>
<text x="221" y="115.5">PB14</text>
<text x="263.5" y="118">PA15</text>
<text x="272.9" y="115.5">SWCLK</text>
<text x="94" y="121.8">PB1</text>
<text x="94" y="124.4">PB2</text>
<text x="127" y="124.4">PB8</text>
<text x="127" y="121.8">PB7</text>
<text x="94" y="126.9">PB10</text>
<text x="127" y="126.9">PB9</text>
<text x="55.3" y="139.6">PC13</text>
<text x="59" y="154.8">LED_R</text>
<text x="56.7" y="157.5">2 LED_G</text>
<text x="59" y="159.9">LED_B</text>
<text x="130.1" y="167.5">MOSI</text>
<text x="96.5" y="170.1">CS</text>
<text x="130.1" y="170.1">MISO</text>
<text x="96.5" y="175.2">CLK</text>
<text x="48.3" y="184">SWDIO</text>
<text x="48.3" y="186.6">SWCLK</text>
</g>
<g font-size="1.8" fill="#a90000">
<text x="47.1" y="31.7">A4</text>
<text x="218.6" y="33">1</text>
<text x="230" y="33">2</text>
<text x="47.1" y="36.8">A5</text>
<text x="47.1" y="39.4">B5</text>
<text x="224.5" y="36.3" transform="rotate(-90 224.5 36.3)">3</text>
<text x="47.1" y="44.4">A7</text>
<text x="47.1" y="47">B7</text>
<text x="228.1" y="47">7</text>
<text x="239.8" y="43.9" transform="rotate(-90 239.8 43.9)">1</text>
<text x="242.3" y="44.4" transform="rotate(-90 242.3 44.4)">24</text>
<text x="244.9" y="44.4" transform="rotate(-90 244.9 44.4)">36</text>
<text x="247.4" y="44.4" transform="rotate(-90 247.4 44.4)">48</text>
<text x="47.1" y="49.5">A6</text>
<text x="47.1" y="52.1">B6</text>
<text x="227.6" y="52.1">44</text>
<text x="47.1" y="59.7">A8</text>
<text x="227.6" y="57.1">22</text>
<text x="228.1" y="59.7">9</text>
<text x="47.1" y="62.2">B8</text>
<text x="228.1" y="64.8">5</text>
<text x="27.7" y="68.6" transform="rotate(-90 27.7 68.6)">S1</text>
<text x="35.3" y="68.7" transform="rotate(-90 35.3 68.7)">A1</text>
<text x="173.7" y="70" transform="rotate(-90 173.7 70)">2</text>
<text x="228.1" y="67.3">6</text>
<text x="170.3" y="73.7">1</text>
<text x="228.1" y="72.4">2</text>
<text x="228.1" y="74.9">3</text>
<text x="228.1" y="77.5">4</text>
<text x="173.7" y="78.8" transform="rotate(-90 173.7 78.8)">4</text>
<text x="227.6" y="82.5">18</text>
<text x="258.1" y="80">10</text>
<text x="258.1" y="82.5">11</text>
<text x="101.3" y="88.9">19</text>
<text x="101.3" y="86.4">20</text>
<text x="135.5" y="88.9">19</text>
<text x="135.5" y="86.4">20</text>
<text x="227.6" y="85.1">19</text>
<text x="227.6" y="87.6">20</text>
<text x="258.1" y="85.1">12</text>
<text x="258.1" y="87.6">13</text>
<text x="41.4" y="91.4">1</text>
<text x="41.4" y="94">3</text>
<text x="54.1" y="94">4</text>
<text x="54.1" y="91.4">5</text>
<text x="101.3" y="94">17</text>
<text x="101.3" y="91.4">18</text>
<text x="135.5" y="94">17</text>
<text x="135.5" y="91.4">18</text>
<text x="227.6" y="90.2">39</text>
<text x="227.6" y="92.7">40</text>
<text x="227.6" y="95.2">41</text>
<text x="258.1" y="90.2">14</text>
<text x="258.1" y="92.7">15</text>
<text x="258.1" y="95.2">16</text>
<text x="48" y="101.1" transform="rotate(-90 48 101.1)">2</text>
<text x="101.3" y="101.6">14</text>
<text x="101.3" y="99.1">15</text>
<text x="101.3" y="96.5">16</text>
<text x="135.5" y="101.6">14</text>
<text x="135.5" y="99.1">15</text>
<text x="135.5" y="96.5">16</text>
<text x="227.6" y="97.8">42</text>
<text x="227.6" y="100.3">43</text>
<text x="258.1" y="97.8">17</text>
<text x="258.1" y="100.3">29</text>
<text x="101.3" y="106.7">12</text>
<text x="101.3" y="104.1">13</text>
<text x="135.5" y="106.7">12</text>
<text x="135.5" y="104.1">13</text>
<text x="227.6" y="107.9">21</text>
<text x="227.6" y="102.9">45</text>
<text x="227.6" y="105.4">46</text>
<text x="258.1" y="102.9">30</text>
<text x="258.1" y="105.4">31</text>
<text x="258.1" y="107.9">32</text>
<text x="101.3" y="111.8">10</text>
<text x="101.3" y="109.2">11</text>
<text x="135.5" y="111.8">10</text>
<text x="135.5" y="109.2">11</text>
<text x="227.6" y="110.5">25</text>
<text x="227.6" y="113">26</text>
<text x="258.1" y="110.5">33</text>
<text x="258.1" y="113">34</text>
<text x="101.7" y="119.4">7</text>
<text x="101.7" y="116.8">8</text>
<text x="101.7" y="114.3">9</text>
<text x="136" y="119.4">7</text>
<text x="136" y="116.8">8</text>
<text x="136" y="114.3">9</text>
<text x="227.6" y="115.6">27</text>
<text x="227.6" y="118.1">28</text>
<text x="258.1" y="115.6">37</text>
<text x="258.1" y="118.1">38</text>
<text x="101.7" y="124.5">5</text>
<text x="101.7" y="121.9">6</text>
<text x="136" y="124.5">5</text>
<text x="136" y="121.9">6</text>
<text x="239.8" y="123.2" transform="rotate(-90 239.8 123.2)">23</text>
<text x="242.3" y="123.2" transform="rotate(-90 242.3 123.2)">35</text>
<text x="244.9" y="123.2" transform="rotate(-90 244.9 123.2)">47</text>
<text x="247.4" y="123.2" transform="rotate(-90 247.4 123.2)">49</text>
<text x="249.9" y="122.7" transform="rotate(-90 249.9 122.7)">8</text>
<text x="101.7" y="129.5">3</text>
<text x="101.7" y="127">4</text>
<text x="136" y="129.5">3</text>
<text x="136" y="127">4</text>
<text x="101.7" y="134.6">1</text>
<text x="101.7" y="132.1">2</text>
<text x="136" y="134.6">1</text>
<text x="136" y="132.1">2</text>
<text x="44" y="154.9">4</text>
<text x="56.7" y="154.9">3</text>
<text x="44" y="157.5">5</text>
<text x="44" y="160">6</text>
<text x="56.7" y="160">1</text>
<text x="115.3" y="164.6" transform="rotate(-90 115.3 164.6)">8</text>
<text x="126.5" y="167.6">5</text>
<text x="103.6" y="170.2">1</text>
<text x="126.5" y="170.2">2</text>
<text x="103.6" y="175.3">6</text>
<text x="126.5" y="175.3">3</text>
<text x="126.5" y="177.8">7</text>
<text x="56" y="184.1">3</text>
<text x="56" y="181.6">4</text>
<text x="115.3" y="182.4" transform="rotate(-90 115.3 182.4)">4</text>
<text x="56" y="189.2">1</text>
<text x="56" y="186.7">2</text>
</g>
<text font-size="1.8" fill="#0000c2" x="143.5" y="192.8">(Use SPI1)</text>
<g font-size="1.1" fill="#840000">
<text x="49.9" y="161.6">B</text>
<text x="50" y="156.3">R</text>
<text x="54.9" y="158.9">G</text>
</g>
</svg>
